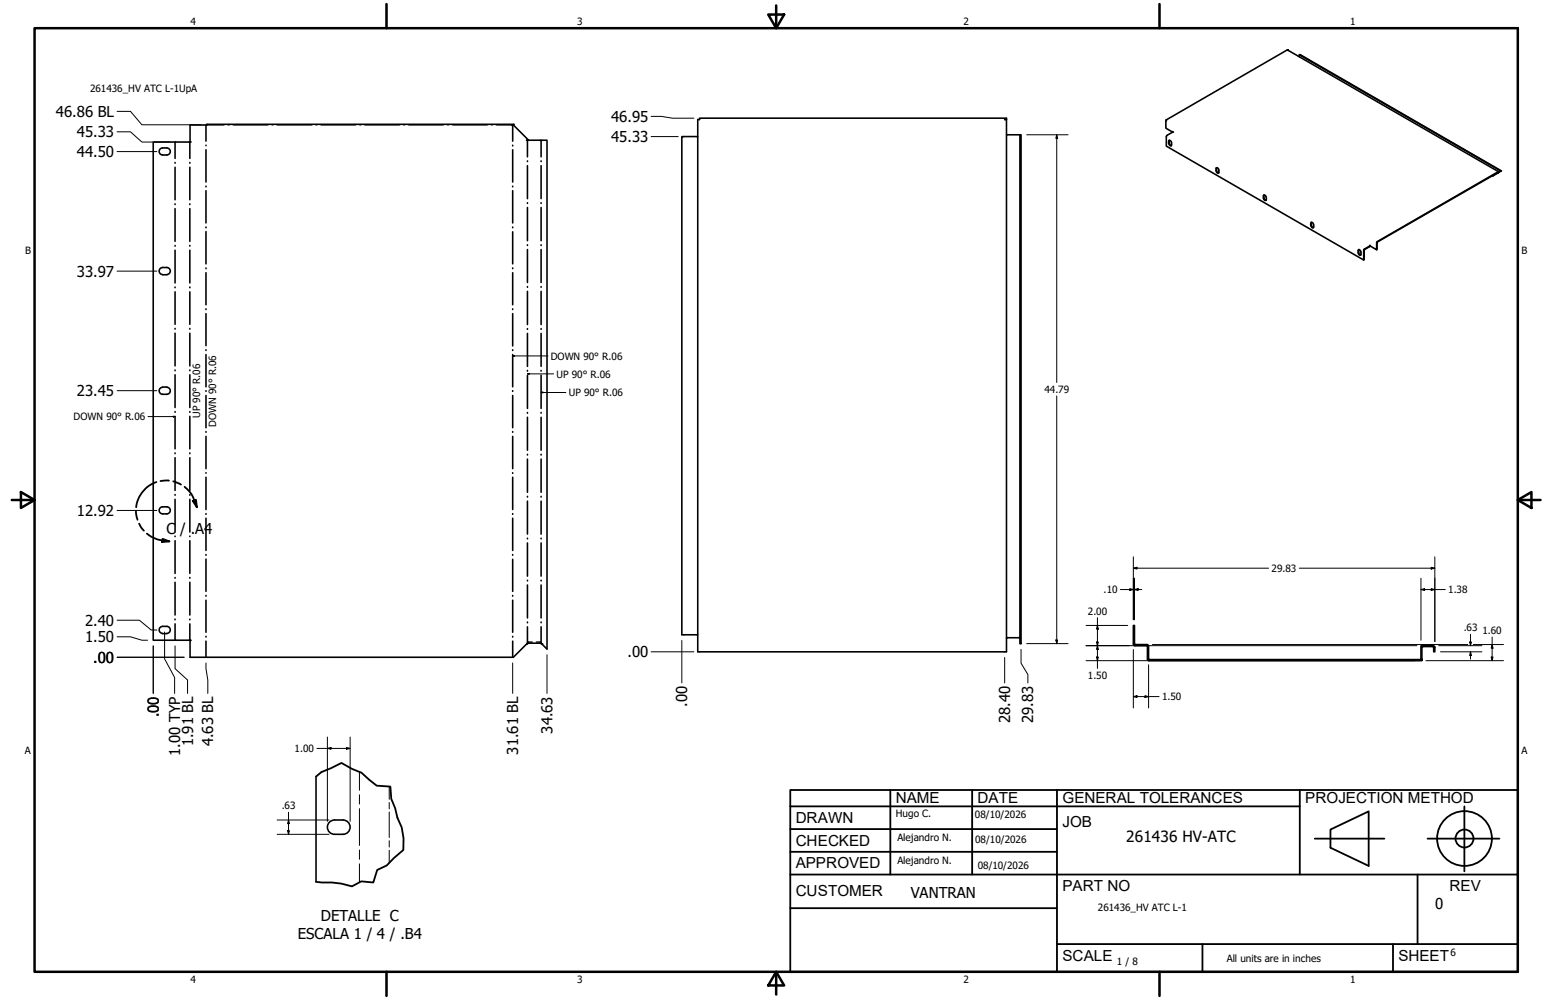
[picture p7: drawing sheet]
<svg xmlns="http://www.w3.org/2000/svg" width="432mm" height="279mm" viewBox="0 0 432 279" stroke-linecap="round" stroke-linejoin="round" font-family="sans-serif">
<!-- layer: Hidden (ANSI)-1 -->
<g fill="#000">
<circle cx="147.1" cy="179.9" r=".19"/>
<circle cx="151.3" cy="179.9" r=".19"/>
</g>
<path d="M147.3 179.6l-.2 .2M148.7 179.4l-1.3 .1M149.8 179.4l1.3 .1M151.2 179.6l.1 .2" fill="none" stroke="#000" stroke-width=".38"/>
<!-- layer: GIGA_BendDown -->
<g fill="none" stroke="#000" stroke-width=".44">
<path d="M48.9 39.7v4.6M57.5 34.9v4.5M57.8 34.9h4.7M63.8 34.9h.2M65.2 34.9h9.6M76 34.9h.2M77.4 34.9h9.7M88.3 34.9h.2M89.7 34.9h9.6M100.5 34.9h.2M101.9 34.9h9.7M112.8 34.9h.2"/>
<path d="M114.2 34.9h9.6M125 34.9h.2M126.4 34.9h9.7M137.3 34.9h.2M138.7 34.9h4.8M143.2 34.9v4.5M48.9 45.4v.2M48.9 46.7v9.1M48.9 57v.2M48.9 58.3v9.1M57.5 40.6v.1M57.5 41.8v9.1"/>
<path d="M57.5 52v.2M57.5 53.3v9M143.2 40.6v.2M143.2 41.8v9.1M143.2 52v.2M143.2 53.3v9M48.9 68.6v.2M48.9 69.9v9.2M57.5 63.4v.2M57.5 64.7v9M57.5 74.9v.2M57.5 76.2v9"/>
<path d="M143.2 63.4v.2M143.2 64.8v8.9M143.2 74.9v.2M143.2 76.2v9M48.9 80.2v.2M48.9 81.5v9.1M48.9 91.8v.1M48.9 93.1v9.1M57.5 86.3v.2M57.5 87.6v9M57.5 97.7v.2M57.5 99.1v9"/>
<path d="M143.2 86.3v.2M143.2 87.6v9M143.2 97.7v.2M143.2 99.1v9M48.9 103.4v.2M48.9 104.7v9.2M48.9 115v.2M48.9 116.3v9.1M57.5 109.2v.1M57.5 110.5v9M143.2 109.2v.1M143.2 110.5v9"/>
<path d="M48.9 126.6v.1M48.9 127.9v9.1M48.9 138.2v.2M48.9 139.5v9.2M57.5 120.6v.2M57.5 121.9v9M57.5 132.1v.1M57.5 133.3v9.1M143.2 120.6v.2M143.2 121.9v9M143.2 132.1v.2M143.2 133.3v9.1"/>
<path d="M48.9 149.8v.1M48.9 151.1v9.1M57.5 143.5v.2M57.5 144.8v9M57.5 154.9v.2M57.5 156.2v9M143.2 143.5v.2M143.2 144.8v9M143.2 154.9v.2M143.2 156.3v8.9M48.9 161.4v.1M48.9 162.7v9.1"/>
<path d="M48.9 173v.2M48.9 174.3v4.6M57.5 166.4v.2M57.5 167.7v9M57.5 177.8v.2M57.5 179.1v4.5M143.2 166.4v.2M143.2 167.7v9M143.2 177.8v.2M143.2 179.1v4.5"/>
</g>
<!-- layer: GIGA_BendUp -->
<g fill="none" stroke="#000" stroke-width=".44">
<path d="M53 39.7v4.6M147.3 39.2v4.6M151.1 39.2v4.6M53 45.4v.2M53 46.7v9.1M53 57v.2M53 58.3v9.1M147.3 45v.1M147.3 46.3v9.2M147.3 56.6v.2M147.3 58v9.2M151.1 45v.1"/>
<path d="M151.1 46.3v9.2M151.1 56.6v.2M151.1 58v9.2M53 68.6v.2M53 69.9v9.2M147.3 68.4v.2M147.3 69.7v9.2M151.1 68.4v.2M151.1 69.7v9.2M53 80.2v.2M53 81.5v9.1M53 91.8v.1"/>
<path d="M53 93.1v9.1M147.3 80.1v.2M147.3 81.4v9.3M147.3 91.8v.2M147.3 93.2v9.2M151.1 80.1v.2M151.1 81.4v9.3M151.1 91.8v.2M151.1 93.2v9.2M53 103.4v.2M53 104.7v9.2M53 115v.2"/>
<path d="M53 116.3v9.1M147.3 103.5v.2M147.3 104.8v9.3M147.3 115.3v.1M147.3 116.6v9.2M151.1 103.5v.2M151.1 104.8v9.3M151.1 115.3v.1M151.1 116.6v9.2M53 126.6v.1M53 127.9v9.1M53 138.2v.2"/>
<path d="M53 139.5v9.2M147.3 126.9v.2M147.3 128.3v9.2M147.3 138.7v.2M151.1 126.9v.2M151.1 128.3v9.2M151.1 138.7v.2M53 149.8v.1M53 151.1v9.1M147.3 140v9.2M147.3 150.4v.2M147.3 151.7v9.3"/>
<path d="M151.1 140v9.2M151.1 150.4v.2M151.1 151.7v9.3M53 161.4v.1M53 162.7v9.1M53 173v.2M53 174.3v4.6M147.3 162.1v.2M147.3 163.4v9.3M147.3 173.8v.2M147.3 175.1v4.7M151.1 162.1v.2"/>
<path d="M151.1 163.4v9.3M151.1 173.8v.2M151.1 175.1v4.7"/>
</g>
<!-- layer: Visible (ANSI) -->
<g fill="none" stroke="#000" stroke-width=".44">
<path d="M359.8 13.9l-34 19.7M359.8 13.9l-.2 .1 59 34M359.8 13.9v.2M362.9 15.9v-.6l.2-.1 56.3 32.6h-.2M362.9 15.3l56.3 32.5-.5 .3M42.8 39.7h10.5l-.2-.1v-4.7h4.7v-.2h85.7v.2h-.6h.5l4.2 4.2-.5 .1h5.7v142.2l-1.9-1.7h-3.4l-4.1 3.9h-90.3v-4.7h.2h-10.5zM194.9 33.4h.5v-.4h85.7v.4h-.5h.5v148.7h-86.2zM194.9 38.2h-4.5v139.2h4.5M281.1 37.7h3.8M284.9 37.7h.3v142.1h-.3zM325.7 33.5l-.1 2.3 1.9 1.1v-.1l-1.7 1.3v2.7l55.1 31.8M326.5 39.2h.2l.5 .4-.1 1.2-.3-.1-.3-.5z"/>
<path d="M326.6 39.2v.9l.6 .6M45.4 43.3h1.2M45.4 41.3h1.2M45.4 41.3a.98 .98 0 0 0-.9 1 .98 .98 0 0 0 .9 1M46.6 41.3a.98 .98 0 0 1 1 1 .98 .98 0 0 1-1 1M339.7 46.9h.4l.3 .5-.1 1-.3-.1-.3-.4zM339.9 46.9l-.1 .9 .6 .5M352.9 54.5h.4l.3 .3v1.2l-.7-.4zM353.1 54.5v1.1l.5 .3M418.5 48.3l-33.8 19.3-.2 2.2M418.5 48.3l-1.6 .8M418.7 48.1l-.3-.1-33.7 19.5-.2 .3v2l-1.9-1.2-1.7 1.2v2.8l.1-2.8 1.7-1"/>
<path d="M418.7 48.1l-.2 .2M45.4 76.8h1.2M45.4 74.7h1.2M45.4 74.7a.98 .98 0 0 0-.9 1 .98 .98 0 0 0 .9 1M46.6 74.7a.98 .98 0 0 1 1 1 .98 .98 0 0 1-1 1M366.3 62.1l.3 .1 .3 .5v.8l-.2 .2-.6-.8zM366.3 62.1v1l.5 .5M379.3 69.8l.3-.1 .4 .5 .1 .8a.41 .41 0 0 1-.5 .2 .41 .41 0 0 1-.3-.5zM379.5 69.7v1l.5 .5M45.4 110.2h1.2M45.4 108.1h1.2M45.4 108.2a.98 .98 0 0 0-.9 1 .98 .98 0 0 0 .9 1"/>
<path d="M46.6 108.2a.98 .98 0 0 1 1 1 .98 .98 0 0 1-1 1M45.4 143.6h1.2M45.4 141.6h1.2M45.4 141.6a.98 .98 0 0 0-.9 1 .98 .98 0 0 0 .9 1M46.6 141.6a.98 .98 0 0 1 1 1 .98 .98 0 0 1-1 1M45.4 177h1.2M45.4 175h1.2M45.4 175a.98 .98 0 0 0-.9 1 .98 .98 0 0 0 .9 1M46.6 175a.98 .98 0 0 1 1 1 .98 .98 0 0 1-1 1M281.1 178.4l.1-.2h3.5l.2 .2M316.5 179.9v-5.1h.4v5.1M316.5 179.9l.5 .5h3.3"/>
<path d="M316.9 179.9l.1 .2h3.3M320.3 180.4l.2 .2M320.3 180.1l.5 .3M320.9 184.5v-.2h76.2v.2l-76.2 .1 76.2-.1M321 184.3l-.2-.2v-3.7h-.3v3.7l.5 .5M396.9 184.1l-.1 .2M397.1 184.1h-.2v-3.6h.2v3.8M397.3 180.4l3.2 .1 .2 .3v1.3h-.3v-1.2l-.1-.2M397.3 180.7h2.9M397.4 180.4l-.3 .1M397.4 180.7l-.2 .2M88.3 217v29.4"/>
<path d="M93.4 229.1a2 2 0 0 0-2 2 2 2 0 0 0 2 2M93.5 229.1h2.3a2 2 0 0 1 2 2 2 2 0 0 1-2 2h-2.3"/>
</g>
<circle cx="327.5" cy="36.9" r=".22" fill="#000"/>
<!-- layer: Break Line (ANSI)-1 -->
<path d="M88.3 217l1.5-1.3 5.6-2.5 2.9 1.6 2.7 1.1 4.2 3.6 3.8 .3 .3 3.4 1.1 2.6 .6 2.7 1.2 2.7 .5 3.1-.1 3.2-2.6 2.2-2 2.1-2.7 1.3-1 3.5-3.4-.3-2.6 1.3-2.9-.7-7.1-.5" fill="none" stroke="#000" stroke-width=".51"/>
<!-- layer: Bend Centerline (ANSI)-1 -->
<path d="M100.4 215.6v5.2M108.7 219.8v3.5M100.4 222.1v2.6M100.4 225.9v10.3M100.4 237.5v2.6M108.7 224.2v1.8M108.7 226.9v7.1M108.7 234.9v1.8M108.7 237.6v3.5M100.4 241.4v5.1" fill="none" stroke="#000" stroke-width=".28"/>
<!-- layer: Contorno de detalle (ANSI) -->
<path d="M43.7 134.7a8.6 8.6 0 0 0-5.7 7M47.2 134.3l-2.4 .1M48.4 134.5l2.1 .9M51.6 136a7.9 7.9 0 0 1 2.7 3.8l.7 1.9M53.8 140l.9-.4 .3 2.1zM38 142.9l.4 2.3M38.9 146.3l1.3 2M41 149.1a9.3 9.3 0 0 0 4.3 1.9l2 .3M45.4 150.6l1.9 .7-2 .1z" fill="none" stroke="#000" stroke-width=".51"/>
<path d="M53.8 140l.9-.4 .3 2.1zM45.4 150.6l1.9 .7-2 .1z" fill="#000"/>
<!-- layer: Borde (ANSI) -->
<g fill="none" stroke="#000" stroke-width=".7">
<path d="M9.7 7.9h414.2v263.6h-414.2zM107.9 1.1v6.8M214.6 4.1h4.4l-2.2 3.8zM216.8 1.5v6.4M323.8 1.1v6.8M3.3 139.7h6.4M5.8 137.5l3.9 2.2-3.9 2.2zM423.9 139.7l3.8-2.2v4.4zM423.9 139.7h6.4M107.9 271.5v6.8M216.8 271.5l2.2 3.8h-4.4zM216.8 271.5v6.4"/>
<path d="M323.8 271.5v6.8"/>
</g>
<!-- layer: Title (ANSI)-1 -->
<g fill="none" stroke="#000" stroke-width=".51">
<path d="M220.7 220.7h203.2v50.8h-203.2zM220.7 225.3h142.3M220.7 231.6h74.5M220.7 238h74.5M248.7 220.7v23.6M271.5 220.7v23.6M295.2 220.7v50.8M363 220.7v23.6M367.2 234.3h19.5M371.6 231.8l10.7-5.1v15.2l-10.7-5zM398.7 234.3h20.1M409 225.3v18.2"/>
<path d="M220.7 244.3h203.2M220.7 253.7h74.5M395.9 244.3v19.5M295.2 263.8h128.7M335.9 263.8v7.7M389.1 263.8v7.7"/>
<circle cx="409" cy="234.3" r="7.7"/>
<circle cx="409" cy="234.3" r="2.51"/>
</g>
<!-- layer: Cota (ANSI) -->
<g fill="none" stroke="#000" stroke-width=".28">
<path d="M32.7 36.8h3.7l3.2 2.9h7.9M32.7 31.1h3.7l3.2 3.8h16.5M181.9 38.2h7.5M181.9 32.5h2.8l3.1 .5h6M286.8 37.7h11.5M295.1 37.7l.3 1h-.5zM295.1 37.7v69.2M32.7 42.4h11.1M32.7 75.8h11.1M32.7 109.2h11.1M295.1 110.6v69.2M32.7 142.6h11.1"/>
<path d="M316.5 158.8l1.1-.3v.5zM316.5 155.6v17.6M316.5 158.8h37.8M362.9 158.8h37.8M399.7 158.5l1 .3-1 .2zM400.7 155.6v23.7M32.7 173.3h6.2l3.3 2.7h1.6M32.7 177.9h3.7l3.2 1h1.6M46 176.6v7.5l2.8 5.2v4.4M190.4 178.9v11.9M286.8 179.8h11.5M294.9 178.8h.5l-.3 1z"/>
<path d="M303.3 174.8h11.7M306.3 179.4h.5l-.3 1zM306.5 174.8l.3 1h-.5zM306.5 172.6v14.2M312.9 164.7h3.6M315.5 164.5l1 .2-1 .3zM316.9 164.7l1-.2v.5zM316.9 164.7h2M316.9 161.5v11.7M396.9 164.7l1-.2v.5zM396.9 164.7h6.8M396.9 161.5v17.4"/>
<path d="M399.7 164.5l1 .2-1 .3zM410.5 179.4h.5l-.3 1zM410.7 177.2v3.2M416.8 178v6.6M32.7 183.6h18.7zM42.8 180.5v13.2zM48.9 180.5v6.3l3.5 3.2v3.7M57.5 185.2v1.6l.5 3.2v3.7M143.2 185.2v8.5M152.8 182.9v10.8M181.9 182.1h11.9M280.6 183.7v7.1"/>
<path d="M285.2 181.4v3.9l1.9 3.2v2.3M303.3 180.4h92.4M303.3 184.6h91.8M306.3 183.6h.5l-.3 1zM306.5 180.4l.3 1h-.5zM316.5 194.6l1.1-.2v.5zM316.5 194.6h7.2M316.5 181.5v16.3M319.8 194.4l1 .2-1 .3zM320.8 185.7v12.1M321.9 180.1h88.1M398.3 184.6h21.6"/>
<path d="M401.8 180.4h12.1M402.3 182.1h11.6M410.7 182.1l.3 1h-.5zM410.7 182.1v2M411.5 180.1h8.4M416.5 183.6h.5l-.2 1zM416.8 180.1l.2 1h-.5zM88.5 209.1h9.3M91.4 209.1l1.1-.2v.5zM91.4 205.9v23.6M96.8 208.9l1 .2-1 .3zM97.8 205.9v23.6"/>
<path d="M77.4 229.1h14.5M77.4 233.1h14.5M80.3 232.1h.5l-.2 1zM80.6 229.1l.2 1h-.5zM80.6 226.9v6.2"/>
</g>
<g fill="#000">
<path d="M295.1 37.7l.3 1h-.5zM316.5 158.8l1.1-.3v.5zM399.7 158.5l1 .3-1 .2zM294.9 178.8h.5l-.3 1zM306.3 179.4h.5l-.3 1zM306.5 174.8l.3 1h-.5zM315.5 164.5l1 .2-1 .3zM316.9 164.7l1-.2v.5zM396.9 164.7l1-.2v.5zM399.7 164.5l1 .2-1 .3zM410.5 179.4h.5l-.3 1zM306.3 183.6h.5l-.3 1z"/>
<path d="M306.5 180.4l.3 1h-.5zM316.5 194.6l1.1-.2v.5zM319.8 194.4l1 .2-1 .3zM410.7 182.1l.3 1h-.5zM416.5 183.6h.5l-.2 1zM416.8 180.1l.2 1h-.5zM91.4 209.1l1.1-.2v.5zM96.8 208.9l1 .2-1 .3zM80.3 232.1h.5l-.2 1zM80.6 229.1l.2 1h-.5z"/>
</g>
<path d="M143.2 99.4l.5-.1v.3zM143.2 99.4h9.8M41.3 116.4h7.6M48.4 116.3l.5 .1-.5 .1zM147.3 104.5l.5-.2v.3zM147.3 104.5h7.3M151.1 109.7l.5-.2v.3zM151.1 109.7h7" fill="none" stroke="#000" stroke-width=".28"/>
<path d="M143.2 99.4l.5-.1v.3zM48.4 116.3l.5 .1-.5 .1zM147.3 104.5l.5-.2v.3zM151.1 109.7l.5-.2v.3z" fill="#000"/>
<g font-size="4.3">
<text x="250.2" y="224.2">NAME</text>
<text x="273" y="224.2">DATE</text>
<text x="296.7" y="224.3">GENERAL TOLERANCES</text>
<text x="364.6" y="224.3">PROJECTION METHOD</text>
<text x="222.2" y="229.9">DRAWN</text>
<text x="296.7" y="230.9">JOB</text>
<text x="222.2" y="236.3">CHECKED</text>
<text x="314.6" y="235.1">261436 HV-ATC</text>
<text x="222.2" y="242.6">APPROVED</text>
<text x="222.2" y="250.3">CUSTOMER</text>
<text x="296.7" y="249">PART NO</text>
<text x="404.8" y="248.9">REV</text>
<text x="296.7" y="268.4">SCALE</text>
<text x="390.6" y="268.4">SHEET</text>
</g>
<g font-size="4.2">
<text x="15.6" y="32.6">46.86 BL</text>
<text x="170.7" y="34">46.95</text>
<text x="21.5" y="38.4">45.33</text>
<text x="170.7" y="39.7">45.33</text>
<text x="21.5" y="43.9">44.50</text>
<text x="21.5" y="77.3">33.97</text>
<text x="21.5" y="110.7">23.45</text>
<text x="21.5" y="144.1">12.92</text>
<text x="46.5" y="149.2">C / .A4</text>
<text x="23.7" y="174.8">2.40</text>
<text x="23.7" y="179.5">1.50</text>
<text x="26" y="185.2">.00</text>
<text x="175.3" y="183.6">.00</text>
<text x="192" y="197.5" transform="rotate(-90 192 197.5)">.00</text>
<text x="44.3" y="200.4" transform="rotate(-90 44.3 200.4)">.00</text>
<text x="282.1" y="202.1" transform="rotate(-90 282.1 202.1)">28.40</text>
<text x="288.6" y="202.1" transform="rotate(-90 288.6 202.1)">29.83</text>
<text x="53.9" y="208.5" transform="rotate(-90 53.9 208.5)">1.91 BL</text>
<text x="59.6" y="208.5" transform="rotate(-90 59.6 208.5)">4.63 BL</text>
<text x="154.3" y="205" transform="rotate(-90 154.3 205)">34.63</text>
<text x="50.3" y="211.2" transform="rotate(-90 50.3 211.2)">1.00 TYP</text>
<text x="144.7" y="210.8" transform="rotate(-90 144.7 210.8)">31.61 BL</text>
<text x="254.4" y="250.8">VANTRAN</text>
<text x="89.6" y="257.3">DETALLE C</text>
<text x="400.9" y="254">0</text>
<text x="83.2" y="262.3">ESCALA 1 / 4 / .B4</text>
</g>
<g font-size="2.8">
<text x="53.2" y="6.9">4</text>
<text x="161.2" y="6.9">3</text>
<text x="269.1" y="6.9">2</text>
<text x="377.1" y="6.9">1</text>
<text x="25.1" y="25.7">261436_HV ATC L-1UpA</text>
<text x="7" y="70.9">B</text>
<text x="424.9" y="70.9">B</text>
<text x="153.9" y="100.5">DOWN 90° R.06</text>
<text x="155.4" y="105.5">UP 90° R.06</text>
<text x="158.9" y="110.7">UP 90° R.06</text>
<text x="291.7" y="109.7">44.79</text>
<text x="20.6" y="117.4">DOWN 90° R.06</text>
<text x="55.9" y="116.7" transform="rotate(-90 55.9 116.7)">UP 90° R.06</text>
<text x="60.4" y="119.3" transform="rotate(-90 60.4 119.3)">DOWN 90° R.06</text>
<text x="355.2" y="159.8">29.83</text>
<text x="308.2" y="165.7">.10</text>
<text x="404.5" y="165.7">1.38</text>
<text x="303.8" y="171.8">2.00</text>
<text x="408.8" y="176.4">.63</text>
<text x="414" y="177.1">1.60</text>
<text x="303.8" y="189.6">1.50</text>
<text x="324.5" y="195.6">1.50</text>
<text x="6.9" y="210.6">A</text>
<text x="82.3" y="210.1">1.00</text>
<text x="424.9" y="210.6">A</text>
<text x="78.7" y="226.1">.63</text>
<text x="250.2" y="228.3">Hugo C.</text>
<text x="272.3" y="228.4">08/10/2026</text>
<text x="250.6" y="234.9">Alejandro N.</text>
<text x="272.4" y="235.6">08/10/2026</text>
<text x="250.6" y="241.5">Alejandro N.</text>
<text x="273.1" y="242.8">08/10/2026</text>
<text x="306.6" y="254.4">261436_HV ATC L-1</text>
<text x="312" y="269.7">1 / 8</text>
<text x="342.6" y="268.7">All units are in inches</text>
<text x="405.1" y="267.1">6</text>
<text x="53.2" y="274.6">4</text>
<text x="161.2" y="274.6">3</text>
<text x="269.1" y="274.6">2</text>
<text x="377.1" y="274.6">1</text>
</g>
</svg>
